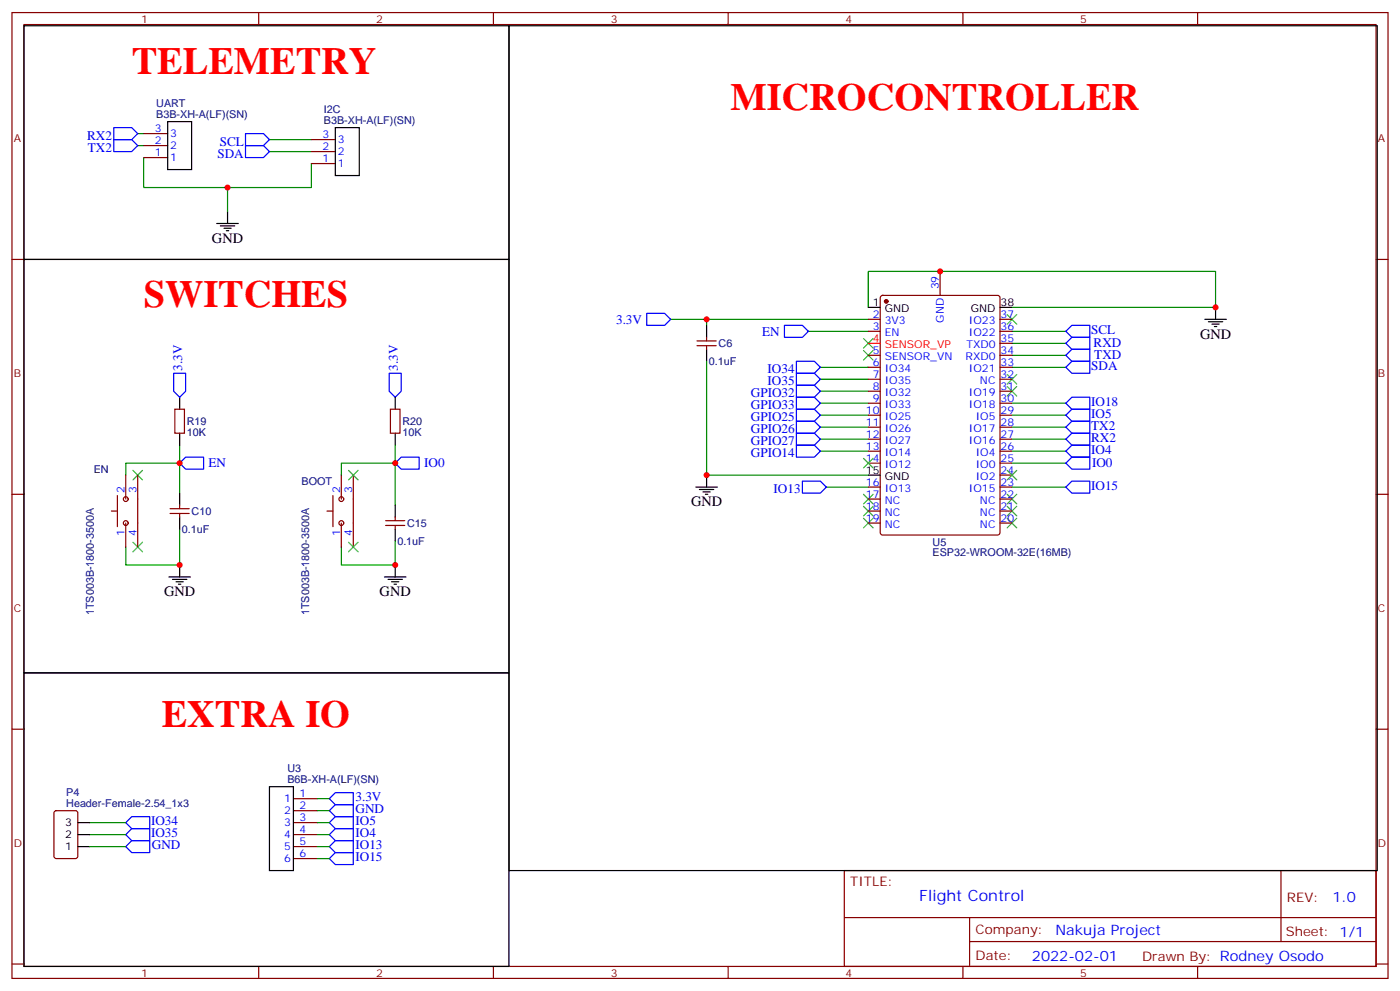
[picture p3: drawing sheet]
<svg xmlns="http://www.w3.org/2000/svg" width="412mm" height="292mm" viewBox="0 0 412 292" stroke-linecap="round" stroke-linejoin="round" font-family="sans-serif">
<g fill="none" stroke="#870000" stroke-width=".35">
<path d="M3.5 3.7h405.4v284.3h-405.4zM7.1 7.2h398.2v277.3h-398.2zM76.2 3.7v3.5M145.3 3.7v3.5M214.5 3.7v3.5M283.6 3.7v3.5M352.8 3.7v3.5M42.3 39.3h7.1M42.3 46.4h7.1M42.3 42.9h7.1M91.7 48.2h7.1M91.7 44.6h7.1"/>
<path d="M91.7 41.1h7.1M3.5 76.4h3.6M276.9 79.9v7.1M405.3 76.4h3.6M208.1 99.3v1.1M255.8 94h3.5M255.8 97.5h3.5M259.5 87.2l.5-.2h33.9l.6 .4 .1 69.4-.5 .7h-34.1l-.7-.4v-69.4zM294.6 94h3.5M294.6 97.5h3.5M205.3 101.8h5.7M205.3 100.4h5.7"/>
<path d="M208.1 101.8v1M255.8 104.6h3.5M255.8 108.1h3.5M255.8 111.7h3.5M255.8 115.2h3.5M255.8 118.7h3.5M294.6 104.6h3.5M294.6 108.1h3.5M294.6 111.7h3.5M294.6 115.2h3.5M294.6 118.7h3.5M294.6 101.1h3.5"/>
<path d="M37 139.9v7M40.6 139.9v21.1M51.5 120.5h2.8v7h-2.8zM100.5 139.9v7M104.1 139.9v21.1M115 120.5h2.8v7h-2.8zM255.8 122.2h3.5M255.8 125.8h3.5M255.8 129.3h3.5M255.8 132.8h3.5M255.8 136.3h3.5M294.6 122.2h3.5"/>
<path d="M294.6 125.8h3.5M294.6 129.3h3.5M294.6 132.8h3.5M294.6 136.3h3.5M294.6 139.9h3.5M3.5 145.5h3.6M32.8 150.5h1.8M34.6 145.9v9.1M37 154v7M50.1 151.2h5.6M50.1 149.8h5.6M52.9 148.7v1.1"/>
<path d="M52.9 151.2v1M96.3 150.5h1.8M98.1 145.9v9.1M100.5 154v7M113.6 154.7h5.6M113.6 153.3h5.6M116.4 152.2v1.1M116.4 154.7v1.1M255.8 150.5h3.5M255.8 143.4h3.5M255.8 146.9h3.5M255.8 154h3.5"/>
<path d="M294.6 150.5h3.5M294.6 143.4h3.5M294.6 146.9h3.5M294.6 154h3.5M405.3 145.5h3.6M3.5 214.7h3.6M405.3 214.7h3.6M16.1 238.9l.5-.2h5.6l.7 .4v13l-.4 .6-5.9 .1-.7-.5v-12.9zM86.4 235.1h7.1M86.4 238.7h7.1M86.4 242.2h7.1M86.4 245.7h7.1"/>
<path d="M86.4 249.2h7.1M86.4 252.8h7.1M248.7 256.3h156.6v28.2h-156.6zM377.3 256.3v20.9M248.7 270.1h156.5M285.6 277.2h119.6M285.6 270.1v14.2M3.5 283.8h3.6M76.2 284.5v3.5M145.3 284.5v3.5M214.5 284.5v3.5M283.6 284.5v3.5"/>
<path d="M352.8 284.5v3.5M405.3 283.8h3.6"/>
<circle cx="37" cy="154" r=".71"/>
<circle cx="37" cy="146.9" r=".71"/>
<circle cx="100.5" cy="154" r=".71"/>
<circle cx="100.5" cy="146.9" r=".71"/>
</g>
<g fill="none" stroke="#008700" stroke-width=".35">
<path d="M40.6 39.3h1.7M40.6 42.9h1.7M42.3 46.4v8.8h49.4v-7M67 55.2v7.1M79.4 44.6h12.3M79.4 41.1h12.3M197.6 94h58.2M208.1 94v1.8M238.1 97.5h17.7M255.8 90.5v-10.6h102.3v10.6h-60M298.1 97.5h15.9M208.1 106.4v33.5h47.7"/>
<path d="M241.7 118.7h14.1M241.7 108.1h14.1M241.7 115.2h14.1M241.7 111.7h14.1M298.1 118.7h15.9M298.1 108.1h15.9M298.1 104.6h15.9M298.1 101.1h15.9M37 139.9v-3.6h15.9v8.9M52.9 131.1v5.2M100.5 139.9v-3.6h15.9v12.4M116.4 131.1v5.2"/>
<path d="M241.7 132.8h14.1M241.7 129.3h14.1M241.7 125.8h14.1M241.7 122.2h14.1M298.1 136.3h15.9M298.1 132.8h15.9M298.1 129.3h15.9M298.1 125.8h15.9M298.1 122.2h15.9M52.9 155.8v10.5h-15.9v-5.3M116.4 159.3v7h-15.9v-5.3M243.4 143.4h12.4"/>
<path d="M298.1 143.4h15.9M93.5 235.1h3.5M93.5 238.7h3.5M26.5 242.2h10.5M26.5 245.7h10.5M26.5 249.2h10.5M93.5 242.2h3.5M93.5 245.7h3.5M93.5 249.2h3.5M93.5 252.8h3.5"/>
</g>
<g fill="none" stroke="#000" stroke-width=".35">
<path d="M7.1 7.6h142.8v68.8h-142.8zM149.9 7.6h255.8v248.7h-255.8zM49.4 35.8h7v14.1h-7zM98.8 37.6h7v14.1h-7zM7.1 76.4h142.8v121.7h-142.8zM63.9 65.8h6.3M64.9 66.5h4.2M66 67.2h2.1M66.7 67.9h.7M67 62.3v3.5M208.1 95.8v3.5M255.8 90.5h3.5"/>
<path d="M294.6 90.5h3.5M354.9 94h6.3M356 94.7h4.2M357 95.4h2.1M357.7 96.1h.7M358.1 90.5v3.5M52.9 116.9v3.6M116.4 116.9v3.6M208.1 102.8v3.6M52.9 127.5v3.6M116.4 127.5v3.6M208.1 139.9v3.5"/>
<path d="M255.8 139.9h3.5M52.9 145.2v3.5M52.9 152.2v3.6M116.4 148.7v3.5M116.4 155.8v3.5M205 143.4h6.3M206 144.1h4.3M207.1 144.8h2.1M207.8 145.5h.7M49.7 169.9h6.4M50.8 170.6h4.2M51.9 171.3h2.1"/>
<path d="M52.6 172h.7M52.9 166.3v3.6M113.2 169.9h6.4M114.3 170.6h4.2M115.4 171.3h2.1M116.1 172h.7M116.4 166.3v3.6M7.1 198.1h142.8v86.4h-142.8zM79.4 231.6h7v24.7h-7zM22.9 249.2h3.6M22.9 245.7h3.6M22.9 242.2h3.6"/>
</g>
<g fill="none" stroke="#00f" stroke-width=".35">
<path d="M33.5 37.6h5.3l1.8 1.7-1.8 1.8h-5.3zM72.3 39.3h5.3l1.8 1.8-1.8 1.8h-5.3zM33.5 41.1h5.3l1.8 1.8-1.8 1.7h-5.3zM72.3 42.9h5.3l1.8 1.7-1.8 1.8h-5.3zM190.5 92.3h5.3l1.8 1.7-1.8 1.8h-5.3zM231.1 95.8h5.3l1.7 1.7-1.7 1.8h-5.3zM314 97.5l1.7-1.7h5.3v3.5h-5.3zM51.2 109.9h3.5v5.3l-1.8 1.7-1.7-1.7zM114.7 109.9h3.5v5.3l-1.8 1.7-1.7-1.7zM234.6 116.9h5.3l1.8 1.8-1.8 1.8h-5.3zM234.6 113.4h5.3l1.8 1.8-1.8 1.7h-5.3zM234.6 109.9h5.3l1.8 1.8-1.8 1.7h-5.3z"/>
<path d="M234.6 106.4h5.3l1.8 1.7-1.8 1.8h-5.3zM314 118.7l1.7-1.8h5.3v3.6h-5.3zM314 101.1l1.7-1.8h5.3v3.5h-5.3zM314 104.6l1.7-1.8h5.3v3.6h-5.3zM314 108.1l1.7-1.7h5.3v3.5h-5.3zM52.9 136.3l1.8-1.7h5.3v3.5h-5.3zM116.4 136.3l1.8-1.7h5.3v3.5h-5.3zM234.6 131.1h5.3l1.8 1.7-1.8 1.8h-5.3zM234.6 127.5h5.3l1.8 1.8-1.8 1.8h-5.3zM234.6 124h5.3l1.8 1.8-1.8 1.7h-5.3zM234.6 120.5h5.3l1.8 1.7-1.8 1.8h-5.3zM314 136.3l1.7-1.7h5.3v3.5h-5.3z"/>
<path d="M314 132.8l1.7-1.7h5.3v3.5h-5.3zM314 129.3l1.7-1.8h5.3v3.6h-5.3zM314 125.8l1.7-1.8h5.3v3.5h-5.3zM314 122.2l1.7-1.7h5.3v3.5h-5.3zM236.4 141.6h5.3l1.7 1.8-1.7 1.8h-5.3zM314 143.4l1.7-1.8h5.3v3.6h-5.3zM97 235.1l1.8-1.7h5.3v3.5h-5.3zM97 238.7l1.8-1.8h5.3v3.5h-5.3zM37 245.7l1.8-1.8h5.3v3.6h-5.3zM37 242.2l1.8-1.8h5.3v3.5h-5.3zM37 249.2l1.8-1.7h5.3v3.5h-5.3zM97 242.2l1.8-1.8h5.3v3.5h-5.3z"/>
<path d="M97 245.7l1.8-1.8h5.3v3.6h-5.3zM97 252.8l1.8-1.8h5.3v3.5h-5.3zM97 249.2l1.8-1.7h5.3v3.5h-5.3z"/>
</g>
<g fill="none" stroke="#3c3" stroke-width=".35">
<path d="M254.4 99.7l2.8 2.8M257.2 99.7l-2.8 2.8M296.7 92.6l2.8 2.8M299.5 92.6l-2.8 2.8M254.4 103.2l2.8 2.8M257.2 103.2l-2.8 2.8M296.7 113.8l2.8 2.8M296.7 110.2l2.8 2.9M299.5 113.8l-2.8 2.8M299.5 110.2l-2.8 2.9M39.2 138.5l2.8 2.8M42 138.5l-2.8 2.8"/>
<path d="M102.7 138.5l2.8 2.8M105.5 138.5l-2.8 2.8M254.4 134.9l2.8 2.9M257.2 134.9l-2.8 2.9M296.7 138.5l2.8 2.8M299.5 138.5l-2.8 2.8M39.2 159.6l2.8 2.9M42 159.6l-2.8 2.9M102.7 159.6l2.8 2.9M105.5 159.6l-2.8 2.9M254.4 152.6l2.8 2.8M254.4 149l2.8 2.9"/>
<path d="M254.4 145.5l2.8 2.8M257.2 152.6l-2.8 2.8M257.2 149l-2.8 2.9M257.2 145.5l-2.8 2.8M296.7 145.5l2.8 2.8M296.7 149l2.8 2.9M296.7 152.6l2.8 2.8M299.5 145.5l-2.8 2.8M299.5 149l-2.8 2.9M299.5 152.6l-2.8 2.8"/>
</g>
<circle cx="261.1" cy="88.7" r=".53" fill="#870000" stroke="#870000" stroke-width=".35"/>
<path d="M255.8 101.1h3.5" fill="none" stroke="#f00" stroke-width=".35"/>
<g fill="#c00">
<circle cx="52.9" cy="166.3" r=".88"/>
<circle cx="116.4" cy="166.3" r=".88"/>
<circle cx="116.4" cy="136.3" r=".88"/>
<circle cx="52.9" cy="136.3" r=".88"/>
<circle cx="67" cy="55.2" r=".88"/>
<circle cx="208.1" cy="139.9" r=".88"/>
<circle cx="208.1" cy="94" r=".88"/>
<circle cx="276.9" cy="79.9" r=".88"/>
<circle cx="358.1" cy="90.5" r=".88"/>
</g>
<g font-size="11.3" fill="#f00">
<text x="38.8" y="21.7">TELEMETRY</text>
<text x="215.2" y="32.3">MICROCONTROLLER</text>
<text x="42.3" y="90.5">SWITCHES</text>
<text x="47.6" y="214">EXTRA IO</text>
</g>
<text font-size="4.6" fill="#00f" x="270.8" y="265.3">Flight Control</text>
<g font-size="4.2">
<text x="62.4" y="71.4">GND</text>
<text x="353.5" y="99.7">GND</text>
<text x="203.6" y="149">GND</text>
<text x="48.3" y="175.5">GND</text>
<text x="111.8" y="175.5">GND</text>
</g>
<g font-size="4.2" fill="#00f">
<text x="392.5" y="265.6">1.0</text>
<text x="310.9" y="275.1">Nakuja Project</text>
<text x="304" y="282.9">2022-02-01</text>
</g>
<g font-size="3.9" fill="#00f">
<text x="25.7" y="41.1">RX2</text>
<text x="25.9" y="44.6">TX2</text>
<text x="64.1" y="46.4">SDA</text>
<text x="64.7" y="42.9">SCL</text>
<text x="181.5" y="95.3">3.3V</text>
<text x="224.5" y="98.8">EN</text>
<text x="321.4" y="98.2">SCL</text>
<text x="322.1" y="102.3">RXD</text>
<text x="322.4" y="105.8">TXD</text>
<text x="53.7" y="109.1" transform="rotate(-90 53.7 109.1)">3.3V</text>
<text x="117.2" y="109.1" transform="rotate(-90 117.2 109.1)">3.3V</text>
<text x="226.1" y="113.4">IO35</text>
<text x="226.1" y="109.9">IO34</text>
<text x="321.5" y="108.8">SDA</text>
<text x="221.2" y="116.9">GPIO32</text>
<text x="321.4" y="119.5">IO18</text>
<text x="221.2" y="124">GPIO25</text>
<text x="221.2" y="120.5">GPIO33</text>
<text x="321.4" y="123">IO5</text>
<text x="221.2" y="131.1">GPIO27</text>
<text x="221.2" y="127.5">GPIO26</text>
<text x="321.4" y="130.1">RX2</text>
<text x="321.4" y="126.5">TX2</text>
<text x="61.4" y="137.6">EN</text>
<text x="124.9" y="137.6">IO0</text>
<text x="221.2" y="134.6">GPIO14</text>
<text x="321.4" y="133.6">IO4</text>
<text x="321.7" y="137.6">IO0</text>
<text x="227.9" y="145.2">IO13</text>
<text x="321.4" y="144.2">IO15</text>
<text x="104.7" y="235.9">3.3V</text>
<text x="104.7" y="239.4">GND</text>
<text x="44.5" y="243">IO34</text>
<text x="104.7" y="243">IO5</text>
<text x="44.5" y="246.5">IO35</text>
<text x="44.7" y="250">GND</text>
<text x="104.7" y="246.5">IO4</text>
<text x="104.7" y="250">IO13</text>
<text x="104.7" y="253.5">IO15</text>
</g>
<g font-size="3.9" fill="#800">
<text x="250.5" y="260.9">TITLE:</text>
<text x="379.1" y="265.6">REV:</text>
<text x="287.4" y="275.1">Company:</text>
<text x="378.7" y="275.7">Sheet: 1/1</text>
<text x="287.4" y="282.8">Date:</text>
<text x="336.4" y="282.8">Drawn By: Rodney Osodo</text>
</g>
<g font-size="3.2" fill="#800">
<text x="41.6" y="6.7">1</text>
<text x="110.8" y="6.7">2</text>
<text x="179.9" y="6.7">3</text>
<text x="249.1" y="6.7">4</text>
<text x="318.2" y="6.7">5</text>
<text x="4.1" y="41.8">A</text>
<text x="405.9" y="41.8">A</text>
<text x="4.1" y="110.9">B</text>
<text x="405.9" y="110.9">B</text>
<text x="4.1" y="180.1">C</text>
<text x="405.9" y="180.1">C</text>
<text x="4.1" y="249.2">D</text>
<text x="405.9" y="249.2">D</text>
<text x="41.6" y="287.5">1</text>
<text x="110.8" y="287.5">2</text>
<text x="179.9" y="287.5">3</text>
<text x="249.1" y="287.5">4</text>
<text x="318.2" y="287.5">5</text>
</g>
<g font-size="3.2" fill="#000080">
<text x="46" y="34.7">B3B-XH-A(LF)(SN)</text>
<text x="46" y="31.5">UART</text>
<text x="95.4" y="33.3">I2C</text>
<text x="95.4" y="36.5">B3B-XH-A(LF)(SN)</text>
<text x="208.8" y="107.5">0.1uF</text>
<text x="211.7" y="102.2">C6</text>
<text x="55" y="125.1">R19</text>
<text x="118.5" y="125.1">R20</text>
<text x="55" y="128.3">10K</text>
<text x="118.5" y="128.3">10K</text>
<text x="27.6" y="139.2">EN</text>
<text x="88.8" y="142.8">BOOT</text>
<text x="56.4" y="151.6">C10</text>
<text x="119.9" y="155.2">C15</text>
<text x="53.5" y="156.9">0.1uF</text>
<text x="117" y="160.5">0.1uF</text>
<text x="274.7" y="160.6">U5</text>
<text x="274.7" y="163.6">ESP32-WROOM-32E(16MB)</text>
<text x="27.6" y="181.1" transform="rotate(-90 27.6 181.1)">1TS003B-1800-3500A</text>
<text x="91.1" y="181.1" transform="rotate(-90 91.1 181.1)">1TS003B-1800-3500A</text>
<text x="84.7" y="227.3">U3</text>
<text x="84.7" y="230.5">B6B-XH-A(LF)(SN)</text>
<text x="19.5" y="237.6">Header-Female-2.54_1x3</text>
<text x="19.5" y="234.4">P4</text>
</g>
<g font-size="3.2" fill="#00f">
<text x="45.6" y="39">3</text>
<text x="50.1" y="40.4">3</text>
<text x="95" y="40.7">3</text>
<text x="45.6" y="46">1</text>
<text x="45.6" y="42.5">2</text>
<text x="50.1" y="47.4">1</text>
<text x="50.1" y="43.9">2</text>
<text x="95" y="47.8">1</text>
<text x="95" y="44.3">2</text>
<text x="99.5" y="45.7">2</text>
<text x="99.5" y="42.2">3</text>
<text x="99.5" y="49.2">1</text>
<text x="276.6" y="85.2" transform="rotate(-90 276.6 85.2)">39</text>
<text x="257.1" y="93.7">2</text>
<text x="260.6" y="95.4">3V3</text>
<text x="278" y="94.9" transform="rotate(-90 278 94.9)">GND</text>
<text x="285.4" y="95.4">IO23</text>
<text x="294.7" y="93.7">37</text>
<text x="257.1" y="97.2">3</text>
<text x="260.6" y="99">EN</text>
<text x="285.4" y="99">IO22</text>
<text x="294.7" y="100.7">35</text>
<text x="294.7" y="97.2">36</text>
<text x="257.1" y="104.2">5</text>
<text x="257.1" y="107.8">6</text>
<text x="260.6" y="106">SENSOR_VN</text>
<text x="284.4" y="106">RXD0</text>
<text x="284.7" y="102.5">TXD0</text>
<text x="294.7" y="107.8">33</text>
<text x="294.7" y="104.2">34</text>
<text x="257.1" y="111.3">7</text>
<text x="260.6" y="109.5">IO34</text>
<text x="260.6" y="113.1">IO35</text>
<text x="285.4" y="109.5">IO21</text>
<text x="288.7" y="113.1">NC</text>
<text x="294.7" y="111.3">32</text>
<text x="257.1" y="114.8">8</text>
<text x="257.1" y="118.4">9</text>
<text x="260.6" y="116.6">IO32</text>
<text x="285.4" y="116.6">IO19</text>
<text x="294.7" y="118.4">30</text>
<text x="294.7" y="114.8">31</text>
<text x="255.1" y="121.9">10</text>
<text x="255.1" y="125.4">11</text>
<text x="260.6" y="120.1">IO33</text>
<text x="260.6" y="123.6">IO25</text>
<text x="285.4" y="120.1">IO18</text>
<text x="287.4" y="123.6">IO5</text>
<text x="294.7" y="125.4">28</text>
<text x="294.7" y="121.9">29</text>
<text x="255.1" y="128.9">12</text>
<text x="260.6" y="127.2">IO26</text>
<text x="260.6" y="130.7">IO27</text>
<text x="285.4" y="130.7">IO16</text>
<text x="285.4" y="127.2">IO17</text>
<text x="294.7" y="128.9">27</text>
<text x="255.1" y="132.5">13</text>
<text x="255.1" y="136">14</text>
<text x="260.6" y="134.2">IO14</text>
<text x="260.6" y="137.8">IO12</text>
<text x="287.4" y="137.8">IO0</text>
<text x="287.4" y="134.2">IO4</text>
<text x="294.7" y="136">25</text>
<text x="294.7" y="132.5">26</text>
<text x="255.1" y="143.1">16</text>
<text x="287.4" y="141.3">IO2</text>
<text x="294.7" y="143.1">23</text>
<text x="294.7" y="139.5">24</text>
<text x="36.7" y="145.2" transform="rotate(-90 36.7 145.2)">2</text>
<text x="40.2" y="145.2" transform="rotate(-90 40.2 145.2)">3</text>
<text x="100.2" y="145.2" transform="rotate(-90 100.2 145.2)">2</text>
<text x="103.7" y="145.2" transform="rotate(-90 103.7 145.2)">3</text>
<text x="255.1" y="146.6">17</text>
<text x="260.6" y="144.8">IO13</text>
<text x="260.6" y="148.3">NC</text>
<text x="285.4" y="144.8">IO15</text>
<text x="288.7" y="148.3">NC</text>
<text x="294.7" y="146.6">22</text>
<text x="255.1" y="150.1">18</text>
<text x="255.1" y="153.6">19</text>
<text x="260.6" y="151.9">NC</text>
<text x="260.6" y="155.4">NC</text>
<text x="288.7" y="155.4">NC</text>
<text x="288.7" y="151.9">NC</text>
<text x="294.7" y="153.6">20</text>
<text x="294.7" y="150.1">21</text>
<text x="36.7" y="157.8" transform="rotate(-90 36.7 157.8)">1</text>
<text x="40.2" y="157.8" transform="rotate(-90 40.2 157.8)">4</text>
<text x="100.2" y="157.8" transform="rotate(-90 100.2 157.8)">1</text>
<text x="103.7" y="157.8" transform="rotate(-90 103.7 157.8)">4</text>
<text x="83.7" y="236.2">1</text>
<text x="83.7" y="239.7">2</text>
<text x="88.2" y="234.8">1</text>
<text x="88.2" y="238.3">2</text>
<text x="83.7" y="243.2">3</text>
<text x="88.2" y="241.8">3</text>
<text x="88.2" y="245.4">4</text>
<text x="83.7" y="246.8">4</text>
<text x="83.7" y="250.3">5</text>
<text x="88.2" y="248.9">5</text>
<text x="83.7" y="253.8">6</text>
<text x="88.2" y="252.4">6</text>
</g>
<g font-size="3.2">
<text x="257.1" y="90.1">1</text>
<text x="260.6" y="91.9">GND</text>
<text x="286" y="91.9">GND</text>
<text x="294.7" y="90.1">38</text>
<text x="255.1" y="139.5">15</text>
<text x="260.6" y="141.3">GND</text>
<text x="19.1" y="243.2">3</text>
<text x="19.1" y="250.3">1</text>
<text x="19.1" y="246.8">2</text>
</g>
<g font-size="3.2" fill="#f00">
<text x="257.1" y="100.7">4</text>
<text x="260.6" y="102.5">SENSOR_VP</text>
</g>
</svg>
